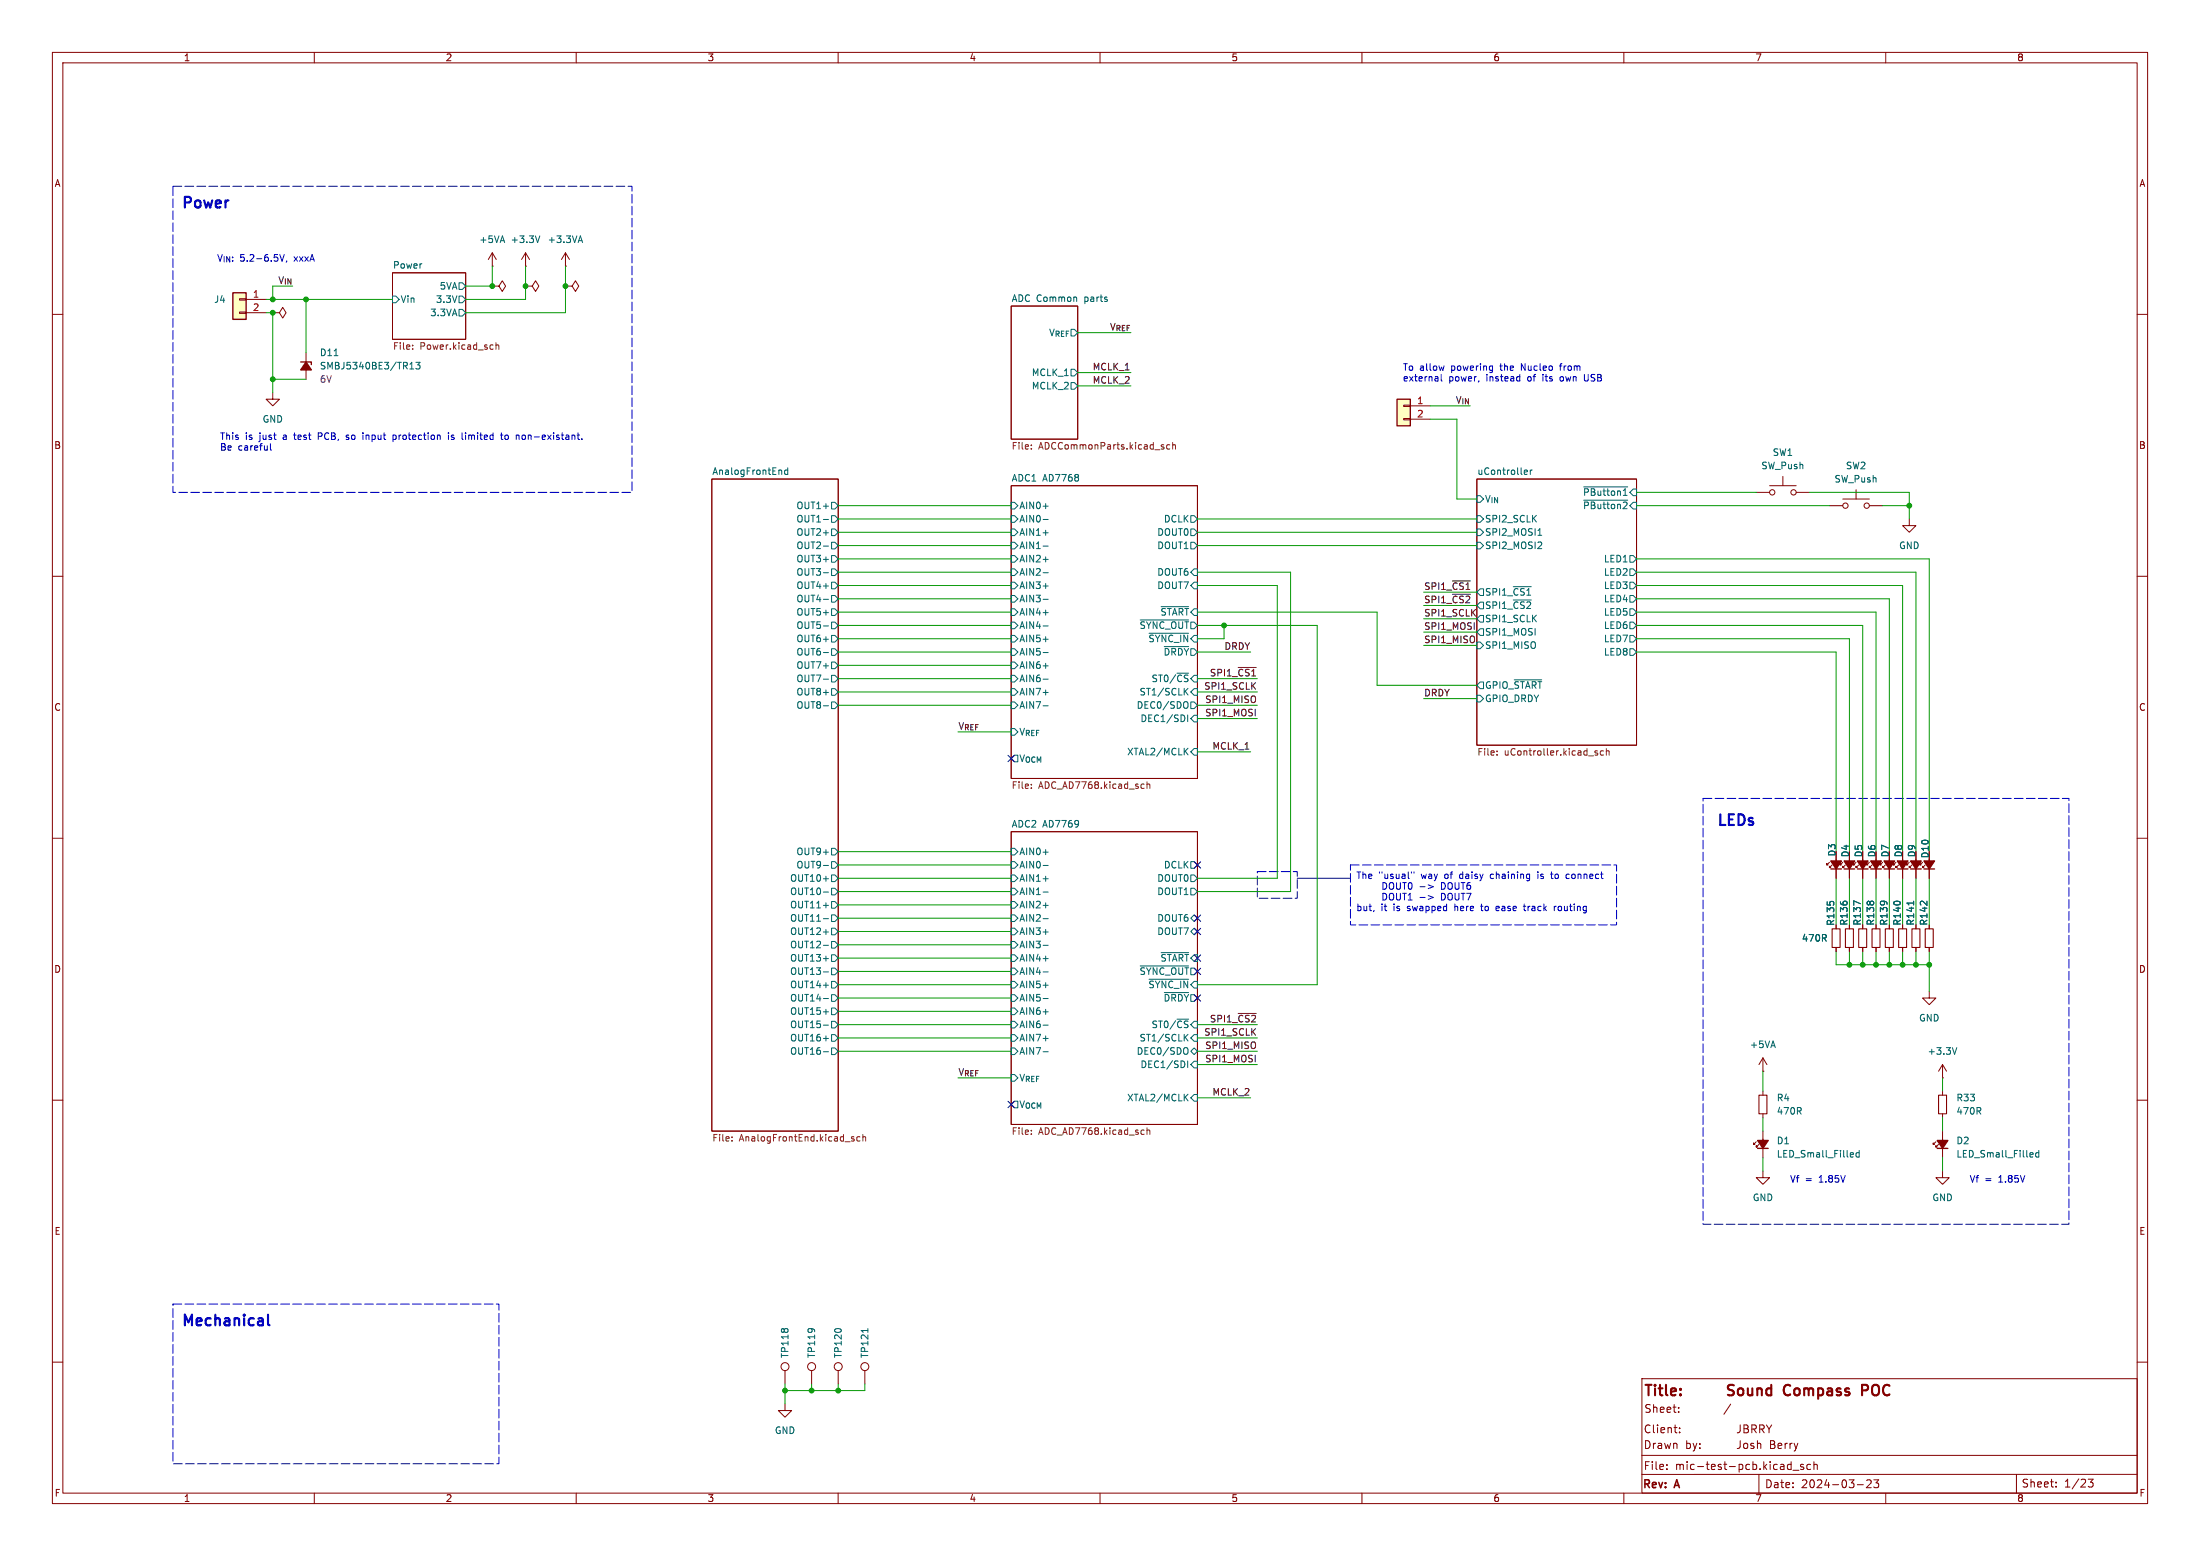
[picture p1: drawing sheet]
<svg xmlns="http://www.w3.org/2000/svg" width="420mm" height="297mm" viewBox="0 0 420 297" stroke-linecap="round" stroke-linejoin="round" font-family="sans-serif">
<g fill="none" stroke="#840000" stroke-width=".19">
<path d="M10 10h400v277h-400zM12 12h396v273h-396zM60 10v2M110 10v2M160 10v2M210 10v2M260 10v2M310 10v2M360 10v2M10 60h2M74.9 52.1h14v12.7h-14zM100.3 50.8h.1"/>
<path d="M100.3 54.6h1.3l.6-1 .7 1-.7 1-.6-1M100.3 54.6h.1M100.3 48.3l-.7 1.2M100.3 48.3v2.5M100.3 48.3l.8 1.2M107.9 50.8h.1M107.9 54.6h1.3l.7-1 .6 1-.6 1-.7-1M107.9 54.6h.1M107.9 48.3l-.7 1.2M107.9 48.3v2.5M107.9 48.3l.8 1.2M193 58.4h12.7v25.4h-12.7z"/>
<path d="M408 60h2M58.4 67.3v5.1M135.9 91.4h24.1v124.5h-24.1zM193 92.7h35.6v55.9h-35.6zM281.9 91.4h30.5v50.8h-30.5zM10 110h2M408 110h2M10 160h2M193 158.8h35.6v55.8h-35.6zM408 160h2M349.2 164.6l-.5 .5v-.3v.3h.3M349.8 165.1l-.6 .5v-.2v.2h.3"/>
<path d="M350.5 162.6v5M355.6 176.5v.8M359.4 164.6l-.5 .5v-.3v.3h.3M359.9 165.1l-.5 .5v-.2v.2h.3M360.7 162.6v5M361.9 164.6l-.5 .5v-.3v.3h.3M362.5 165.1l-.6 .5v-.2v.2h.3M363.2 162.6v5M364.5 164.6l-.5 .5v-.3v.3h.2M365 165.1l-.5 .5v-.2v.2h.2M365.8 162.6v5M367 164.6l-.5 .5v-.3v.3h.3"/>
<path d="M367.5 165.1l-.5 .5v-.2v.2h.3M368.3 164.1v3.5M368.3 176.5v.8M355.6 180.8v.8M368.3 180.8v.8M10 210h2M369.6 217.9l-.5 .5v-.2v.2h.2M370.1 218.4l-.5 .5v-.2v.2h.2M370.8 205.7h.1M370.8 203.2l-.7 1.3M370.8 203.2v2.5M370.8 215.9v5.1"/>
<path d="M370.8 203.2l.8 1.3M408 210h2M370.8 223.5v1.3h1.3l-1.3 1.3-1.2-1.3h1.2M10 260h2M408 260h2M160 261.6v2.6M165.1 261.6v2.6M313.4 263.2h94.6v21.8h-94.6zM313.4 277.8h94.6M318.2 279.6v.1M320.5 269.4v.2M320.5 268.7v.1"/>
<path d="M332.2 272v1.1a.48 .48 0 0 1-.6 .4M332.2 275v1.1a.48 .48 0 0 1-.6 .4M332.9 272h.5l.2 .1 .1 .3-.3 .3a.4 .4 0 0 1 .4 .4 .4 .4 0 0 1-.3 .4h-.6zM332.9 272.7h.5M333.1 275.5l-.2 .3v.4l.2 .3M334.4 272.8l.7-.1 .2-.2-.1-.4-.2-.1h-.6v1.5M334.8 272.8l.5 .7M335.9 272.8l.7-.1 .2-.2-.1-.4-.2-.1h-.6v1.5M336.3 272.8l.5 .7M337.2 272l.5 .8M337.7 272.8v.7M338.2 272l-.5 .8"/>
<path d="M339.4 276l.7-.2v-.2l-.5-.1-.2 .2 .1 .7h.6M340.8 275.5v1M341.2 275.5l-.3 .1-.1 .2M341.5 279.5l.4 .1M341.7 275.5v1M341.9 279v1.5M342.1 275.5l-.2 .1-.2 .2M342.5 275.5l.4 1M342.9 276.5l-.4 .5M343.2 275.5l-.3 1M344.3 279.6l-.4-.1-.2 .2 .1 .2 .5 .2v.3h-.6M345.6 279.6l-.4-.1-.3 .3 .2 .6h.5"/>
<path d="M346.3 279.6l.2-.1 .4 .1v.9M346.3 279v1.5M60 285v2M110 285v2M160 285v2M210 285v2M260 285v2M310 285v2M318.2 280.4v.1M335.8 281.4v3.6M341.9 280.4l-.4 .1M342.3 280.6h1.1"/>
<path d="M354.6 283.4h1.1M356.4 282.6l.5-.1 .2 .1 .1 .3-.9 1.1h.9M357.7 282.5h.9l-.5 .5 .5 .2v.6l-.2 .2-.7-.2M360 285v2M384.9 281.4v3.6M392.5 283.7v.1M392.5 282.9v.2M398.7 282.3h.9l-.5 .6 .4 .2v.6l-.2 .1h-.6M408 281.4h-94.6"/>
<circle cx="160" cy="260.9" r=".76"/>
<circle cx="165.1" cy="260.9" r=".76"/>
</g>
<path d="M330.2 265.3a.73 .73 0 0 1 .8 .5l-.2 .4-.7 .1M330.2 264.3l.8 .1M331.9 265.2a.54 .54 0 0 1 .5-.2 .54 .54 0 0 1 .4 .4v.6a.54 .54 0 0 1-.5 .4 .54 .54 0 0 1-.5-.4zM333.7 265l.1 1.2a.54 .54 0 0 0 .7-.1M334.5 265v1.3M335.5 265.2a.5 .5 0 0 1 .8 .1v1M335.5 265v1.3M338.1 265.1l-.5-.1-.4 .4v.6l.2 .2h.7M338.1 264.3v2M355.5 265.4h.7M356.2 264.3h-.7v2" fill="none" stroke="#840000" stroke-width=".4"/>
<g fill="none" stroke="#006464" stroke-width=".19">
<path d="M74.9 56.5h.7l.6 .7-.6 .6h-.7zM87.6 56.5h.7l.6 .7-.6 .6h-.7zM87.6 59.1h.7l.6 .6-.6 .6h-.7zM87.6 54h.7l.6 .6-.6 .6h-.7zM103.1 45l-.5 1.3M110.5 45.9h.6M110.8 45l.4 1.3M205.5 56.8v.7M63.8 67.9h.7M78.2 70.4h.8M78.2 69.5l.4-.3v1.2M79.4 69.2h.8l-.4 .4 .3 .2v.5l-.2 .1-.5-.1"/>
<path d="M204.5 70.5h.6l.6 .6-.6 .7h-.6zM204.5 73h.6l.6 .7-.6 .6h-.6zM149.2 89.8v.8M150.4 89.8l-.4-.1-.2 .3 .1 .5h.5M150.4 89.3v1.3M157.2 99.2h1M158.7 95.9h.7l.6 .6-.6 .7h-.7zM158.7 98.4h.7l.6 .7-.6 .6h-.7zM193 95.9h.7l.6 .6-.6 .7h-.7zM193 98.4h.7l.6 .7-.6 .6h-.7zM199.1 96.6h1M199.1 99.2h1"/>
<path d="M227.3 98.4h.7l.6 .7-.6 .6h-.7zM281.9 98.4h.7l.6 .7-.6 .6h-.7zM281.9 94.6h.7l.6 .7-.6 .6h-.7zM291.2 89.7l.3 .1 .1 .2-.6 .1M291.5 90.5l-.3 .1M292.1 89.7v.9M292.5 89.7l-.4 .3M302.3 95.5h8.4M302.3 92.9h8.4M311.8 95.9h.6v1.3h-.6l-.7-.7zM311.8 93.3h.6v1.3h-.6l-.7-.6zM157.2 114.4h1"/>
<path d="M157.2 119.5h1M157.2 109.3h1M157.2 104.2h1M158.7 111.1h.7l.6 .7-.6 .6h-.7zM158.7 113.7h.7l.6 .6-.6 .6h-.7zM158.7 106h.7l.6 .7-.6 .6h-.7zM158.7 108.6h.7l.6 .6-.6 .7h-.7zM158.7 118.7h.7l.6 .7-.6 .6h-.7zM158.7 116.2h.7l.6 .6-.6 .7h-.7zM158.7 101h.7l.6 .6-.6 .6h-.7zM158.7 103.5h.7l.6 .6-.6 .7h-.7zM193 106h.7l.6 .7-.6 .6h-.7z"/>
<path d="M193 116.2h.7l.6 .6-.6 .7h-.7zM193 113.7h.7l.6 .6-.6 .6h-.7zM193 118.7h.7l.6 .7-.6 .6h-.7zM193 111.1h.7l.6 .7-.6 .6h-.7zM193 101h.7l.6 .6-.6 .6h-.7zM193 108.6h.7l.6 .6-.6 .7h-.7zM193 103.5h.7l.6 .6-.6 .7h-.7zM199.1 106.8h1M199.1 116.9h1M199.1 114.4h1M199.1 119.5h1M199.1 111.9h1"/>
<path d="M199.1 101.7h1M199.1 109.3h1M199.1 104.2h1M217.7 118.3h9.2M221.7 115.8h5.2M227.3 103.5h.7l.6 .6-.6 .7h-.7zM227.3 101h.7l.6 .6-.6 .6h-.7zM227.3 109.2l.7-.6h.6v1.3h-.6zM227.3 111.8l.7-.7h.6v1.3h-.6zM281.9 103.5h.7l.6 .6-.6 .7h-.7zM281.9 101h.7l.6 .6-.6 .6h-.7zM282.6 112.4h.6v1.3h-.6l-.7-.7z"/>
<path d="M282.6 117.5h.6v1.2h-.6l-.7-.6zM282.6 114.9h.6v1.3h-.6l-.7-.6zM288.9 112h3.4M288.9 114.5h3.4M293.6 102.2h.7M294.2 103.5l.1 .2v.3l-.8 .7h.8M311.1 113.7h.7l.6 .6-.6 .6h-.7zM311.1 116.2h.7l.6 .6-.6 .7h-.7zM311.1 118.7h.7l.6 .7-.6 .6h-.7zM311.1 106h.7l.6 .7-.6 .6h-.7zM311.1 108.6h.7l.6 .6-.6 .7h-.7zM311.1 111.1h.7l.6 .7-.6 .6h-.7z"/>
<path d="M157.2 124.6h1M157.2 134.7h1M157.2 129.6h1M158.7 126.4h.7l.6 .6-.6 .6h-.7zM158.7 121.3h.7l.6 .6-.6 .7h-.7zM158.7 123.8h.7l.6 .7-.6 .6h-.7zM158.7 131.4h.7l.6 .7-.6 .6h-.7zM158.7 128.9h.7l.6 .6-.6 .7h-.7zM158.7 134h.7l.6 .6-.6 .7h-.7zM193 123.8h.7l.6 .7-.6 .6h-.7zM193 134h.7l.6 .6-.6 .7h-.7zM193 126.4h.7l.6 .6-.6 .6h-.7z"/>
<path d="M193 121.3h.7l.6 .6-.6 .7h-.7zM193 128.9h.7l.6 .6-.6 .7h-.7zM193 131.4h.7l.6 .7-.6 .6h-.7zM193 139.1h.7l.6 .6-.6 .6h-.7zM199.1 124.6h1M199.1 134.7h1M199.1 127.1h1M199.1 122h1M199.1 129.6h1M199.1 132.2h1M219.4 120.9h7.5M222.3 123.4h4.6"/>
<path d="M226.3 131.9l.5 .8M226.3 133.9a.43 .43 0 0 1 .5 .5v.4a.43 .43 0 0 1-.5 .4M226.7 136.5v1.2M226.8 131.4l-.7 .7M227.3 132.1l.7-.7h.6v1.3h-.6zM227.3 134h.7l.6 .6-.6 .7h-.7zM228 136.5h.6v1.3h-.6l-.7-.6zM281.9 122.6h.7l.6 .6-.6 .6h-.7zM281.9 132.7h.7l.6 .7-.6 .6h-.7zM282.6 120h.6v1.3h-.6l-.7-.6zM282.6 130.2h.6v1.2h-.6l-.7-.6zM289.1 129.8h5.2"/>
<path d="M311.1 121.3h.7l.6 .6-.6 .7h-.7zM311.1 123.8h.7l.6 .7-.6 .6h-.7zM193.7 144.1h.6v1.3h-.6l-.7-.6zM226.3 143.4l.5 .7M226.8 142.8l-.7 .7M227.3 143.5l.7-.6h.6v1.2h-.6zM157.2 172.8h1M157.2 177.9h1M157.2 167.7h1M157.2 175.4h1M157.2 170.3h1M157.2 165.2h1"/>
<path d="M158.7 174.6h.7l.6 .7-.6 .6h-.7zM158.7 172.1h.7l.6 .6-.6 .7h-.7zM158.7 179.7h.7l.6 .6-.6 .7h-.7zM158.7 169.5h.7l.6 .7-.6 .6h-.7zM158.7 177.2h.7l.6 .6-.6 .6h-.7zM158.7 167h.7l.6 .6-.6 .7h-.7zM158.7 161.9h.7l.6 .7-.6 .6h-.7zM158.7 164.5h.7l.6 .6-.6 .6h-.7zM193 172.1h.7l.6 .6-.6 .7h-.7zM193 179.7h.7l.6 .6-.6 .7h-.7zM193 177.2h.7l.6 .6-.6 .6h-.7zM193 167h.7l.6 .6-.6 .7h-.7z"/>
<path d="M193 174.6h.7l.6 .7-.6 .6h-.7zM193 161.9h.7l.6 .7-.6 .6h-.7zM193 169.5h.7l.6 .7-.6 .6h-.7zM193 164.5h.7l.6 .6-.6 .6h-.7zM199.1 172.8h1M199.1 177.9h1M199.1 167.7h1M199.1 175.4h1M199.1 162.7h1M199.1 170.3h1M199.1 165.2h1M227.3 169.5h.7l.6 .7-.6 .6h-.7z"/>
<path d="M227.3 164.5h.7l.6 .6-.6 .6h-.7zM227.3 167h.7l.6 .6-.6 .7h-.7zM227.3 175.3l.7-.7 .6 .7-.6 .6zM227.3 177.8l.7-.6 .6 .6-.6 .6zM355.2 172.5l-1.3-.5v.8M157.2 183h1M157.2 190.6h1M157.2 180.4h1M157.2 185.5h1M157.2 193.1h1M157.2 188.1h1M157.2 195.7h1"/>
<path d="M157.2 198.2h1M158.7 192.4h.7l.6 .6-.6 .7h-.7zM158.7 194.9h.7l.6 .7-.6 .6h-.7zM158.7 197.5h.7l.6 .6-.6 .7h-.7zM158.7 189.9h.7l.6 .6-.6 .6h-.7zM158.7 187.3h.7l.6 .7-.6 .6h-.7zM158.7 184.8h.7l.6 .6-.6 .7h-.7zM158.7 182.2h.7l.6 .7-.6 .6h-.7zM193 182.2h.7l.6 .7-.6 .6h-.7zM193 189.9h.7l.6 .6-.6 .6h-.7zM193 184.8h.7l.6 .6-.6 .7h-.7zM193 192.4h.7l.6 .6-.6 .7h-.7z"/>
<path d="M193 187.3h.7l.6 .7-.6 .6h-.7zM193 194.9h.7l.6 .7-.6 .6h-.7zM193 197.5h.7l.6 .6-.6 .7h-.7zM199.1 183h1M199.1 190.6h1M199.1 180.4h1M199.1 185.5h1M199.1 193.1h1M199.1 188.1h1M199.1 195.7h1M199.1 198.2h1M217.7 184.4h9.2"/>
<path d="M219.4 186.9h7.5M221.7 181.8h5.2M222.3 189.5h4.6M226.3 200a.43 .43 0 0 1 .5 .4v.4a.43 .43 0 0 1-.5 .4M226.3 198l.5 .7M226.8 197.4l-.7 .8M228 197.5h.6v1.3h-.6l-.7-.7zM373.6 200l-.5 1.2M157.2 200.8h1M158.7 200h.7l.6 .7-.6 .6h-.7zM193 200h.7l.6 .7-.6 .6h-.7zM193 205.1h.7l.6 .6-.6 .7h-.7z"/>
<path d="M193.7 210.2h.6v1.3h-.6l-.7-.7zM199.1 200.8h1M226.3 209.4l.5 .7M226.7 202.5v1.3M226.8 208.9l-.7 .7M227.3 200.7l.7-.7 .6 .7-.6 .6zM227.3 203.2l.7-.6h.6v1.2h-.6zM228 208.9h.6v1.3h-.6l-.7-.6zM389.2 219.6v1.3M387.9 220l.2 .3-.6 .1M388.1 220.8l-.2 .1M389.2 220.1l-.3-.1-.3 .3 .1 .5h.5"/>
<path d="M165.7 253.6v.7"/>
</g>
<g fill="none" stroke="#725600" stroke-width=".19">
<path d="M78.8 66.6v.1M78.8 65.9v.1M94 65.8l.1 .1M94.1 66.6l-.1 .1M94.7 65.4v1.3M94.7 66l.2-.2 .3 .1v.8M196.9 85.6v.1M196.9 84.9v.2M222 85.3l.2 .2-.2 .2M222 84.9h.2M223.3 84.9h-.3l-.3 .2 .1 .6h.5M223.9 85l.1-.1h.3l.1 .8"/>
<path d="M223.9 84.5v1.2M196.9 149.7v.1M196.9 150.4v.1M218.1 149.7h.3M218.4 150.4l-.3 .1M219 149.8l.1-.1h.3l.1 .8M219 149.2v1.3M285.8 144v.1M285.8 143.4v.1M304.7 143.7l.3 .1v.2l-.2 .1h-.2M304.7 143.3l.3 .1M306.1 143.4l-.4-.1-.2 .2 .1 .6h.5"/>
<path d="M306.7 143.4l.1-.1 .3 .1 .1 .7M306.7 142.9v1.2M139.7 217.7v.1M139.7 217v.1M162.7 217.4h.3l.1 .2-.4 .2M162.7 217h.3M164.2 217h-.4l-.2 .2 .1 .5h.5M164.7 217.1l.2-.1h.3l.1 .8M164.7 216.5v1.3M196.9 215.8v.1M196.9 216.4v.1M218.1 215.7l.3 .1"/>
<path d="M218.4 216.5h-.3M219 215.3v1.2M219 215.8l.1-.1 .3 .1 .1 .7"/>
</g>
<path d="M354.8 177.3h1.6v3.5h-1.6zM367.5 177.3h1.6v3.5h-1.6z" fill="none" stroke="#840000" stroke-width=".2"/>
<path d="M57.4 69.1h2v.5M349.5 165.9h2M359.7 165.9h2M362.2 165.9h2M364.7 165.9h2.1M367.3 165.9h2M369.8 219.2h2.1" fill="none" stroke="#840000" stroke-width=".25"/>
<g fill="#840000" stroke="#840000" stroke-width=".25">
<path d="M369.8 217.7h2.1l-1.1 1.5z"/>
<path d="M359.7 164.3h2l-1 1.6z"/>
<path d="M58.4 69.1l1 1.5h-2z"/>
<path d="M367.3 164.3h2l-1 1.6z"/>
<path d="M364.7 164.3h2.1l-1 1.6z"/>
<path d="M362.2 164.3h2l-1 1.6z"/>
<path d="M349.5 164.3h2l-1 1.6z"/>
</g>
<path d="M44.4 55.9h2.6v5.1h-2.6z" fill="#ffffc2"/>
<g fill="none" stroke="#840000" stroke-width=".19">
<path d="M45.7 59.6h1.3v.2h-1.3zM45.7 57h1.3v.3h-1.3zM47 57.2h3.8M47 59.7h3.8M52.1 59.7h1.2l.7-1 .6 1-.6 1-.7-1M52.1 59.7h.1M94 54.6h1.2l.7-1 .6 1-.6 1-.7-1M94 54.6h.1M94 50.8h.1M94 48.3l-.8 1.2M94 48.3v2.5M94 48.3l.7 1.2"/>
<path d="M52.1 74.9v1.3h1.2l-1.2 1.3-1.3-1.3h1.3M335.3 94h2.5M337.8 92.7h5.1M340.4 90.9v1.8M342.9 94h2.5M349.2 96.5h2.6M351.8 95.3h5.1M354.3 93.5v1.8M356.9 96.5h2.5M364.5 99.1v1.2h1.3l-1.3 1.3-1.3-1.3h1.3M350.5 176.5v.8M351.8 164.6l-.5 .5v-.3v.3h.2"/>
<path d="M352.3 165.1l-.5 .5v-.2v.2h.2M353.1 162.6v5M353.1 176.5v.8M354.3 164.6l-.5 .5v-.3v.3h.3M354.8 165.1l-.5 .5v-.2v.2h.3M355.6 162.6v5M356.9 164.6l-.5 .5v-.3v.3h.2M357.4 165.1l-.5 .5v-.2v.2h.2M358.1 162.6v5M358.1 176.5v.8M360.7 176.5v.8M363.2 176.5v.8"/>
<path d="M365.8 176.5v.8M350.5 180.8v.8M353.1 180.8v.8M358.1 180.8v.8M360.7 180.8v.8M363.2 180.8v.8M365.8 180.8v.8M368.3 189.2v1.3h1.3l-1.3 1.3-1.3-1.3h1.3M335.3 217.9l-.5 .5v-.2v.2h.2M335.8 218.4l-.5 .5v-.2v.2h.2M336.5 204.5h.1M336.5 201.9l-.7 1.3"/>
<path d="M336.5 201.9v2.6M336.5 208.3v.7M336.5 212.6v.8M336.5 215.9v5.1M336.5 201.9l.8 1.3M336.5 223.5v1.3h1.3l-1.3 1.3-1.2-1.3h1.2M149.9 268v1.2h1.2l-1.2 1.3-1.3-1.3h1.3M149.9 261.6v2.6M154.9 261.6v2.6"/>
<circle cx="338.3" cy="94" r=".51"/>
<circle cx="342.4" cy="94" r=".51"/>
<circle cx="352.3" cy="96.5" r=".51"/>
<circle cx="356.4" cy="96.5" r=".51"/>
<circle cx="149.9" cy="260.9" r=".76"/>
<circle cx="154.9" cy="260.9" r=".76"/>
</g>
<path d="M44.4 55.9h2.6v5.1h-2.6zM352 165.9h2.1M354.6 165.9h2M357.1 165.9h2.1M335.5 219.2h2.1" fill="none" stroke="#840000" stroke-width=".25"/>
<g fill="#840000" stroke="#840000" stroke-width=".25">
<path d="M352 164.3h2.1l-1 1.6z"/>
<path d="M357.1 164.3h2.1l-1.1 1.6z"/>
<path d="M354.6 164.3h2l-1 1.6z"/>
<path d="M335.5 217.7h2.1l-1.1 1.5z"/>
</g>
<path d="M349.8 177.3h1.5v3.5h-1.5zM352.3 177.3h1.5v3.5h-1.5zM357.4 177.3h1.5v3.5h-1.5zM359.9 177.3h1.5v3.5h-1.5zM362.5 177.3h1.5v3.5h-1.5zM365 177.3h1.5v3.5h-1.5zM335.8 209h1.5v3.6h-1.5z" fill="none" stroke="#840000" stroke-width=".2"/>
<path d="M365.3 172v.7M354.9 219.6v1.3M353.7 220l.1 .3-.6 .1M353.8 220.8l-.1 .1M354.9 220.1l-.3-.1-.3 .3 .1 .5h.5" fill="none" stroke="#006464" stroke-width=".19"/>
<path d="M266.7 76.2h2.5v5.1h-2.5z" fill="#ffffc2"/>
<g fill="none" stroke="#840000" stroke-width=".19">
<path d="M268 79.9h1.2v.2h-1.2zM268 77.3h1.2v.3h-1.2zM269.2 77.5h3.8M269.2 80h3.8M350.5 162.6v1.7M350.5 165.9v1.7M350.5 176.5v.8M353.1 162.6v1.7M353.1 165.9v1.7M353.1 176.5v.8M355.6 162.6v1.7M355.6 165.9v1.7"/>
<path d="M355.6 176.5v.8M358.1 162.6v1.7M358.1 165.9v1.7M358.1 176.5v.8M360.7 162.6v1.7M360.7 165.9v1.7M360.7 176.5v.8M363.2 162.6v1.7M363.2 165.9v1.7M363.2 176.5v.8M365.8 162.6v1.7M365.8 165.9v1.7"/>
<path d="M365.8 176.5v.8M368.3 165.9v1.7M368.3 176.5v.8M350.5 180.8v.8M353.1 180.8v.8M355.6 180.8v.8M358.1 180.8v.8M360.7 180.8v.8M363.2 180.8v.8M365.8 180.8v.8M368.3 180.8v.8M370.8 208.3v.7"/>
<path d="M370.8 212.6v.8"/>
</g>
<path d="M266.7 76.2h2.5v5.1h-2.5z" fill="none" stroke="#840000" stroke-width=".25"/>
<path d="M370.1 209h1.5v3.6h-1.5z" fill="none" stroke="#840000" stroke-width=".2"/>
<path d="M277.3 110.9h3.4M277.3 113.4h3.4M236.4 127.4h3.4M236.4 193.4h3.4" fill="none" stroke="#0f0f0f" stroke-width=".19"/>
<g fill="none" stroke="#0000c2" stroke-width=".19">
<path d="M53.4 48.6l.4 1.3 .5-1.3M54.7 49.8l-.1 .2M274.5 72v.7M274.5 72.7h-.1M274.5 72.2l-.1 .1M275.1 71.5v1.1l.2 .1M275.7 69.8l-.3 .9M284.8 69.8l.1 .1M284.9 69.8v1.1l-.1 .2M284.9 70.6l-.1 .1M290 71.9l.1 .1M290.1 71.5v1.2"/>
<path d="M290.1 72.7h-.1M297.7 69.8h.5M297.9 69.5v1.2M297.9 72l-.1 .1 .1 .6M302.5 71.5v1l.2 .2h.3M51.6 84.7v1.1l.2 .1M60.8 83.3h.4M61.2 82.6h-.4v1.3M66.1 83.8l.3 .1M66.4 83l-.3 .2v.2l.3 .1M75 83.1l.4-.1 .2 .3-.1 .5h-.5M75 83v1.3"/>
<path d="M85.6 82.6v.1M85.6 83v.9M86.2 83.8h.4M86.6 83.1l-.3-.1-.1 .2v.2l.4 .1M88.9 82.6v.1M88.9 83v.9M95.5 83h.5M95.7 82.6v1.1l.3 .2M97 83.2l-.4-.2-.2 .3 .1 .5 .3 .1 .2-.1M100.2 83.1l-.3-.1-.3 .3 .2 .5h.4M247.6 167.6h10.2M262.3 173.8l-.1 .2"/>
<path d="M265.3 170.7l.2-.2a.43 .43 0 0 1 .6 .4v.5a.42 .42 0 0 1-.5 .4 .42 .42 0 0 1-.4-.4zM265.4 168.5l-.1 .2M265.9 168.5a.81 .81 0 0 1-.1 1.2l-.5-.1M266.6 168.5v1l.2 .2h.3l.2-.2v-1M266.6 170.5v1l.2 .3h.3l.2-.3v-1M267.8 170.5h.7M268.1 168.5v1.2M268.1 170.5v1.3M268.8 171.8h.8M268.8 170.9l.4-.4v1.3M269.1 168.5a.68 .68 0 0 1 .5 .6 .68 .68 0 0 1-.5 .6l-.3-.4 .2-.7M269.4 166.4v.3"/>
<path d="M269.9 166.4v.3M271.1 169.3h.9M271.1 171.3h.9M272.7 168.9l.9 .4-.9 .3M272.7 170.9l.9 .4-.9 .4M282.6 173h.5M282.8 172.6l.1 1.2M284.7 166.9l-.2 .2v.4l.2 .2M286 173l-.4 .2 .1 .6h.3M286.2 173.3l-.6 .1M290.8 173h.5M291 172.6v1l.3 .2"/>
<path d="M293.6 166.4v.1M293.6 166.9v.8M296 166.9h.5M296.2 167.5l.3 .2M296.7 173v.8M297.1 173l-.4 .2M297.5 173.1v.6M299.2 166.9h.4M299.6 167.6l-.4 .1"/>
</g>
<path d="M51.2 250.9v1.8l.3 .3" fill="none" stroke="#0000c2" stroke-width=".41"/>
<path d="M33 35.6h87.6v58.4h-87.6zM325.1 152.4h69.9v81.3h-69.9zM240 166.4h7.6v5.1h-7.6zM257.8 165.1h50.8v11.4h-50.8zM33 248.9h62.2v30.5h-62.2z" fill="none" stroke="#0000c2" stroke-width=".19" stroke-dasharray="1.7 .6"/>
<g fill="none" stroke="#009600" stroke-width=".19">
<path d="M50.8 57.2h24.1M50.8 59.7h1.3v15.2M55.9 54.6h-3.8v2.6M58.4 57.2v10.1M94 50.8v3.8h-5.1M100.3 50.8v6.4h-11.4M107.9 50.8v8.9h-19M52.1 72.4h6.3M205.7 63.5h10.2M205.7 71.1h10.2M205.7 73.7h10.2M273 77.5h7.7"/>
<path d="M160 99.1h33M160 96.5h33M228.6 99.1h53.3M273 80h5.1v15.3h3.8M312.4 96.5h36.8M312.4 94h22.9M345.4 94h19.1v5.1M359.4 96.5h5.1M160 119.4h33M160 111.8h33M160 109.2h33M160 114.3h33"/>
<path d="M160 106.7h33M160 104.1h33M160 101.6h33M160 116.8h33M228.6 119.4h22.9v68.6h-22.9M228.6 111.8h15.2v55.8h-15.2M228.6 109.2h17.8v61h-17.8M228.6 104.1h53.3M228.6 101.6h53.3M228.6 116.8h34.3v14h19M233.7 119.4v2.5h-5.1M271.8 118.1h10.1"/>
<path d="M271.8 115.6h10.1M271.8 113h10.1M312.4 116.8h45.7v45.8M312.4 119.4h43.2v43.2M312.4 106.7h55.9v55.9M312.4 114.3h48.3v48.3M312.4 109.2h53.4v53.4M312.4 111.8h50.8v50.8M160 134.6h33M160 129.5h33M160 124.5h33M160 121.9h33"/>
<path d="M160 132.1h33M160 127h33M182.9 139.7h10.1M228.6 134.6h11.4M228.6 129.5h11.4M228.6 137.2h11.4M228.6 124.5h10.2M228.6 132.1h11.4M271.8 133.4h10.1M271.8 120.7h10.1M271.8 123.2h10.1M312.4 121.9h40.7v40.7"/>
<path d="M312.4 124.5h38.1v38.1M228.6 143.5h10.2M160 170.2h33M160 167.6h33M160 175.3h33M160 172.7h33M160 162.6h33M160 165.1h33M160 177.8h33M350.5 167.6v8.9M353.1 167.6v8.9M355.6 167.6v8.9"/>
<path d="M358.1 167.6v8.9M360.7 167.6v8.9M363.2 167.6v8.9M365.8 167.6v8.9M368.3 167.6v8.9M160 198.1h33M160 195.6h33M160 188h33M160 180.3h33M160 185.4h33M160 182.9h33M160 193h33"/>
<path d="M160 190.5h33M228.6 198.1h11.4M228.6 195.6h11.4M350.5 181.6v2.6h17.8M353.1 181.6v2.6M355.6 181.6v2.6M358.1 181.6v2.6M360.7 181.6v2.6M363.2 181.6v2.6M365.8 181.6v2.6M368.3 181.6v7.6M160 200.7h33"/>
<path d="M182.9 205.7h10.1M228.6 200.7h11.4M228.6 209.6h10.2M228.6 203.2h11.4M336.5 204.5v3.8M336.5 213.4v2.5M370.8 205.7v2.6M370.8 213.4v2.5M336.5 221v2.5M370.8 221v2.5M149.9 264.2v3.8M154.9 264.2v1.2"/>
<path d="M160 264.2v1.2M165.1 264.2v1.2h-15.2"/>
</g>
<path d="M192.4 144.2l1.2 1.2M193.6 144.2l-1.2 1.2M228 164.5l1.2 1.2M228 174.7l1.2 1.2M228 177.2l1.2 1.2M229.2 164.5l-1.2 1.2M229.2 174.7l-1.2 1.2M229.2 177.2l-1.2 1.2M192.4 210.2l1.2 1.2M193.6 210.2l-1.2 1.2" fill="none" stroke="#000084" stroke-width=".19"/>
<path d="M355.2 172.5l-1.3-.5v.8M365.3 172v.7" fill="none" stroke="#006464" stroke-width=".19"/>
<g fill="#009600" stroke="#009600" stroke-width=".19">
<circle cx="107.9" cy="54.6" r=".46"/>
<circle cx="100.3" cy="54.6" r=".46"/>
<circle cx="233.7" cy="119.4" r=".46"/>
<circle cx="149.9" cy="265.4" r=".46"/>
<circle cx="154.9" cy="265.4" r=".46"/>
<circle cx="160" cy="265.4" r=".46"/>
<circle cx="94" cy="54.6" r=".46"/>
<circle cx="52.1" cy="59.7" r=".46"/>
<circle cx="52.1" cy="72.4" r=".46"/>
<circle cx="52.1" cy="57.2" r=".46"/>
<circle cx="58.4" cy="57.2" r=".46"/>
<circle cx="353.1" cy="184.2" r=".46"/>
<circle cx="355.6" cy="184.2" r=".46"/>
<circle cx="363.2" cy="184.2" r=".46"/>
<circle cx="364.5" cy="96.5" r=".46"/>
<circle cx="368.3" cy="184.2" r=".46"/>
<circle cx="365.8" cy="184.2" r=".46"/>
<circle cx="360.7" cy="184.2" r=".46"/>
<circle cx="358.1" cy="184.2" r=".46"/>
</g>
<g font-size="2.8" fill="#0000c2">
<text x="34.5" y="39.9">Power</text>
<text x="327.7" y="157.7">LEDs</text>
<text x="34.5" y="253.2">Mechanical</text>
</g>
<g font-size="2.8" fill="#840000">
<text x="313.7" y="267">Title: Sound</text>
<text x="340.7" y="267">Compass</text>
<text x="356.3" y="267">POC</text>
</g>
<g font-size="2.1" fill="#840000">
<text x="313.8" y="269.9">Sheet:</text>
<text x="329.3" y="269.9">/</text>
<text x="313.7" y="273.8">Client: JBRRY</text>
<text x="313.7" y="280.8">File:</text>
<text x="313.7" y="276.8">Drawn</text>
<text x="319.8" y="280.8">mic-test-pcb.kicad_sch</text>
<text x="321.7" y="276.8">by: Josh</text>
<text x="333.7" y="276.8">Berry</text>
<text x="313.5" y="284.5">Rev:</text>
<text x="319.9" y="284.5">A</text>
<text x="336.8" y="284.3">Date:</text>
<text x="343.8" y="284.3">2024-03-23</text>
<text x="385.8" y="284.1">Sheet:</text>
<text x="394.1" y="284.1">1/23</text>
</g>
<g font-size="1.8" fill="#840000">
<text x="35" y="11.9">1</text>
<text x="85" y="11.9">2</text>
<text x="135" y="11.9">3</text>
<text x="185" y="11.9">4</text>
<text x="235" y="11.9">5</text>
<text x="285" y="11.9">6</text>
<text x="335" y="11.9">7</text>
<text x="385" y="11.9">8</text>
<text x="10.3" y="35.9">A</text>
<text x="408.3" y="35.9">A</text>
<text x="10.3" y="85.9">B</text>
<text x="408.2" y="85.9">B</text>
<text x="10.3" y="135.9">C</text>
<text x="408.2" y="135.9">C</text>
<text x="368.4" y="163.9" transform="rotate(-90 368.4 163.9)">D10</text>
<text x="10.3" y="185.9">D</text>
<text x="408.2" y="185.9">D</text>
<text x="10.3" y="235.9">E</text>
<text x="408.3" y="235.9">E</text>
<text x="10.3" y="285.9">F</text>
<text x="35" y="286.9">1</text>
<text x="85" y="286.9">2</text>
<text x="135" y="286.9">3</text>
<text x="185" y="286.9">4</text>
<text x="235" y="286.9">5</text>
<text x="285" y="286.9">6</text>
<text x="335" y="286.9">7</text>
<text x="385" y="286.9">8</text>
<text x="408.3" y="285.9">F</text>
</g>
<g font-size="1.8" fill="#006464">
<text x="91.4" y="46.6">+5VA</text>
<text x="97.4" y="46.6">+3.3V</text>
<text x="104.5" y="46.6">+3.3VA</text>
<text x="74.9" y="51.4">Power</text>
<text x="40.8" y="58">J4</text>
<text x="76.4" y="58">Vin</text>
<text x="83.1" y="58">3.3V</text>
<text x="83.8" y="55.5">5VA</text>
<text x="193" y="57.7">ADC Common</text>
<text x="207.1" y="57.7">parts</text>
<text x="82" y="60.6">3.3VA</text>
<text x="200.1" y="64.4">V_{REF}</text>
<text x="61" y="70.7">SMBJ5340BE3/TR13</text>
<text x="61" y="68.2">D11</text>
<text x="196.9" y="72">MCLK_1</text>
<text x="196.9" y="74.5">MCLK_2</text>
<text x="50" y="80.9">GND</text>
<text x="336.1" y="89.8">SW_Push</text>
<text x="338.3" y="87.2">SW1</text>
<text x="352.3" y="89.8">SW2</text>
<text x="135.9" y="90.7">AnalogFrontEnd</text>
<text x="193" y="92">ADC1</text>
<text x="199" y="92">AD7768</text>
<text x="281.9" y="90.7">uController</text>
<text x="302.1" y="94.8">~{PButton1}</text>
<text x="350.1" y="92.3">SW_Push</text>
<text x="151.9" y="97.4">OUT1+</text>
<text x="151.9" y="99.9">OUT1-</text>
<text x="194.5" y="97.4">AIN0+</text>
<text x="194.5" y="99.9">AIN0-</text>
<text x="222.1" y="99.9">DCLK</text>
<text x="283.4" y="99.9">SPI2_SCLK</text>
<text x="283.4" y="96.1">V_{IN}</text>
<text x="302.1" y="97.4">~{PButton2}</text>
<text x="151.9" y="107.5">OUT3+</text>
<text x="151.9" y="102.5">OUT2+</text>
<text x="151.9" y="105">OUT2-</text>
<text x="194.5" y="107.5">AIN2+</text>
<text x="194.5" y="102.5">AIN1+</text>
<text x="194.5" y="105">AIN1-</text>
<text x="220.8" y="105">DOUT1</text>
<text x="220.8" y="102.5">DOUT0</text>
<text x="283.4" y="105">SPI2_MOSI2</text>
<text x="283.4" y="102.5">SPI2_MOSI1</text>
<text x="306.1" y="107.5">LED1</text>
<text x="362.5" y="105">GND</text>
<text x="151.9" y="112.6">OUT4+</text>
<text x="151.9" y="110.1">OUT3-</text>
<text x="194.5" y="112.6">AIN3+</text>
<text x="194.5" y="110.1">AIN2-</text>
<text x="220.8" y="110.1">DOUT6</text>
<text x="220.8" y="112.6">DOUT7</text>
<text x="283.4" y="113.9">SPI1_~{CS1}</text>
<text x="306.1" y="110.1">LED2</text>
<text x="306.1" y="112.6">LED3</text>
<text x="151.9" y="115.2">OUT4-</text>
<text x="151.9" y="117.7">OUT5+</text>
<text x="194.5" y="117.7">AIN4+</text>
<text x="194.5" y="115.2">AIN3-</text>
<text x="221.4" y="117.7">~{START}</text>
<text x="283.4" y="119">SPI1_SCLK</text>
<text x="283.4" y="116.4">SPI1_~{CS2}</text>
<text x="306.1" y="115.2">LED4</text>
<text x="306.1" y="117.7">LED5</text>
<text x="151.9" y="120.2">OUT5-</text>
<text x="151.9" y="122.8">OUT6+</text>
<text x="151.9" y="125.3">OUT6-</text>
<text x="194.5" y="125.3">AIN5-</text>
<text x="194.5" y="120.2">AIN4-</text>
<text x="194.5" y="122.8">AIN5+</text>
<text x="217.4" y="120.2">~{SYNC_OUT}</text>
<text x="219.1" y="122.8">~{SYNC_IN}</text>
<text x="222" y="125.3">~{DRDY}</text>
<text x="283.4" y="121.5">SPI1_MOSI</text>
<text x="283.4" y="124.1">SPI1_MISO</text>
<text x="306.1" y="122.8">LED7</text>
<text x="306.1" y="120.2">LED6</text>
<text x="306.1" y="125.3">LED8</text>
<text x="151.9" y="127.9">OUT7+</text>
<text x="151.9" y="130.4">OUT7-</text>
<text x="194.5" y="127.9">AIN6+</text>
<text x="194.5" y="130.4">AIN6-</text>
<text x="219.7" y="130.4">ST0/~{CS}</text>
<text x="283.4" y="131.7">GPIO_~{START}</text>
<text x="151.9" y="132.9">OUT8+</text>
<text x="151.9" y="135.5">OUT8-</text>
<text x="194.5" y="135.5">AIN7-</text>
<text x="194.5" y="132.9">AIN7+</text>
<text x="216.9" y="135.5">DEC0/SDO</text>
<text x="217.4" y="132.9">ST1/SCLK</text>
<text x="283.4" y="134.2">GPIO_DRDY</text>
<text x="194.5" y="140.6">V_{REF}</text>
<text x="217.6" y="138">DEC1/SDI</text>
<text x="194.5" y="145.6">V_{OCM}</text>
<text x="215.1" y="144.4">XTAL2/MCLK</text>
<text x="193" y="158">ADC2</text>
<text x="199" y="158">AD7769</text>
<text x="151.9" y="163.4">OUT9+</text>
<text x="151.9" y="166">OUT9-</text>
<text x="194.5" y="163.4">AIN0+</text>
<text x="194.5" y="166">AIN0-</text>
<text x="222.1" y="166">DCLK</text>
<text x="350.6" y="163.6" transform="rotate(-90 350.6 163.6)">D3</text>
<text x="353.2" y="163.7" transform="rotate(-90 353.2 163.7)">D4</text>
<text x="355.7" y="163.7" transform="rotate(-90 355.7 163.7)">D5</text>
<text x="358.2" y="163.7" transform="rotate(-90 358.2 163.7)">D6</text>
<text x="360.8" y="163.7" transform="rotate(-90 360.8 163.7)">D7</text>
<text x="363.3" y="163.7" transform="rotate(-90 363.3 163.7)">D8</text>
<text x="365.9" y="163.7" transform="rotate(-90 365.9 163.7)">D9</text>
<text x="150.7" y="173.6">OUT11+</text>
<text x="150.7" y="171">OUT10-</text>
<text x="150.7" y="168.5">OUT10+</text>
<text x="194.5" y="173.6">AIN2+</text>
<text x="194.5" y="168.5">AIN1+</text>
<text x="194.5" y="171">AIN1-</text>
<text x="220.8" y="171">DOUT1</text>
<text x="220.8" y="168.5">DOUT0</text>
<text x="150.7" y="176.1">OUT11-</text>
<text x="150.7" y="178.7">OUT12+</text>
<text x="194.5" y="178.7">AIN3+</text>
<text x="194.5" y="176.1">AIN2-</text>
<text x="220.8" y="176.1">DOUT6</text>
<text x="220.8" y="178.7">DOUT7</text>
<text x="343.9" y="179.9">470R</text>
<text x="350.4" y="176.8" transform="rotate(-90 350.4 176.8)">R135</text>
<text x="352.9" y="176.8" transform="rotate(-90 352.9 176.8)">R136</text>
<text x="355.4" y="176.8" transform="rotate(-90 355.4 176.8)">R137</text>
<text x="358" y="176.8" transform="rotate(-90 358 176.8)">R138</text>
<text x="360.5" y="176.8" transform="rotate(-90 360.5 176.8)">R139</text>
<text x="363.1" y="176.8" transform="rotate(-90 363.1 176.8)">R140</text>
<text x="365.6" y="176.8" transform="rotate(-90 365.6 176.8)">R141</text>
<text x="368.1" y="176.8" transform="rotate(-90 368.1 176.8)">R142</text>
<text x="150.7" y="181.2">OUT12-</text>
<text x="150.7" y="183.7">OUT13+</text>
<text x="194.5" y="183.7">AIN4+</text>
<text x="194.5" y="181.2">AIN3-</text>
<text x="150.7" y="191.4">OUT14-</text>
<text x="150.7" y="188.8">OUT14+</text>
<text x="150.7" y="186.3">OUT13-</text>
<text x="194.5" y="191.4">AIN5-</text>
<text x="194.5" y="186.3">AIN4-</text>
<text x="194.5" y="188.8">AIN5+</text>
<text x="219.1" y="188.8">~{SYNC_IN}</text>
<text x="150.7" y="193.9">OUT15+</text>
<text x="150.7" y="196.4">OUT15-</text>
<text x="194.5" y="193.9">AIN6+</text>
<text x="194.5" y="196.4">AIN6-</text>
<text x="219.7" y="196.4">ST0/~{CS}</text>
<text x="366.3" y="195.2">GND</text>
<text x="150.7" y="199">OUT16+</text>
<text x="150.7" y="201.5">OUT16-</text>
<text x="194.5" y="201.5">AIN7-</text>
<text x="194.5" y="199">AIN7+</text>
<text x="216.9" y="201.5">DEC0/SDO</text>
<text x="217.4" y="199">ST1/SCLK</text>
<text x="334" y="200.3">+5VA</text>
<text x="367.9" y="201.5">+3.3V</text>
<text x="194.5" y="206.6">V_{REF}</text>
<text x="217.6" y="204.1">DEC1/SDI</text>
<text x="194.5" y="211.7">V_{OCM}</text>
<text x="215.1" y="210.4">XTAL2/MCLK</text>
<text x="339.1" y="210.4">R4</text>
<text x="339.1" y="213">470R</text>
<text x="373.4" y="210.4">R33</text>
<text x="373.4" y="213">470R</text>
<text x="339.1" y="218.6">D1</text>
<text x="339.1" y="221.1">LED_Small_Filled</text>
<text x="373.4" y="218.6">D2</text>
<text x="373.4" y="221.1">LED_Small_Filled</text>
<text x="334.5" y="229.5">GND</text>
<text x="368.8" y="229.5">GND</text>
<text x="150.7" y="259.3" transform="rotate(-90 150.7 259.3)">TP118</text>
<text x="155.8" y="259.3" transform="rotate(-90 155.8 259.3)">TP119</text>
<text x="160.9" y="259.3" transform="rotate(-90 160.9 259.3)">TP120</text>
<text x="166" y="259.3" transform="rotate(-90 166 259.3)">TP121</text>
<text x="147.8" y="273.9">GND</text>
</g>
<g font-size="1.8" fill="#0000c2">
<text x="41.4" y="50.1">V_{IN}:</text>
<text x="45.8" y="50.1">5.2-6.5V,</text>
<text x="56.3" y="50.1">xxxA</text>
<text x="267.7" y="70.9">To allow</text>
<text x="277.1" y="70.9">powering</text>
<text x="286.7" y="70.9">the</text>
<text x="290.8" y="70.9">Nucleo</text>
<text x="298.5" y="70.9">from</text>
<text x="267.7" y="72.9">external</text>
<text x="276.6" y="72.9">power,</text>
<text x="283.8" y="72.9">instead</text>
<text x="291.9" y="72.9">of</text>
<text x="295" y="72.9">its</text>
<text x="298.5" y="72.9">own</text>
<text x="303.3" y="72.9">USB</text>
<text x="41.9" y="84.2">This</text>
<text x="41.9" y="86.2">Be</text>
<text x="45.4" y="86.2">careful</text>
<text x="46.8" y="84.2">is</text>
<text x="49.6" y="84.2">just</text>
<text x="54.3" y="84.2">a</text>
<text x="56.6" y="84.2">test</text>
<text x="61.4" y="84.2">PCB,</text>
<text x="67" y="84.2">so</text>
<text x="70.3" y="84.2">input</text>
<text x="76.3" y="84.2">protection</text>
<text x="87" y="84.2">is</text>
<text x="89.8" y="84.2">limited</text>
<text x="97.5" y="84.2">to</text>
<text x="100.6" y="84.2">non-existant.</text>
<text x="258.8" y="168">The</text>
<text x="263.2" y="168">&quot;usual&quot;</text>
<text x="271.4" y="168">way</text>
<text x="276.1" y="168">of</text>
<text x="279.1" y="168">daisy</text>
<text x="285.2" y="168">chaining</text>
<text x="294.4" y="168">is</text>
<text x="297.2" y="168">to</text>
<text x="300.2" y="168">connect</text>
<text x="258.8" y="170">DOUT0</text>
<text x="258.8" y="172.1">DOUT1</text>
<text x="275.2" y="170">DOUT6</text>
<text x="275.2" y="172.1">DOUT7</text>
<text x="258.8" y="174.1">but,</text>
<text x="263.6" y="174.1">it</text>
<text x="266.1" y="174.1">is</text>
<text x="268.9" y="174.1">swapped</text>
<text x="278.1" y="174.1">here</text>
<text x="283.4" y="174.1">to</text>
<text x="286.5" y="174.1">ease</text>
<text x="292" y="174.1">track</text>
<text x="297.9" y="174.1">routing</text>
<text x="341.6" y="225.8">Vf</text>
<text x="344.6" y="225.8">=</text>
<text x="347.4" y="225.8">1.85V</text>
<text x="375.9" y="225.8">Vf</text>
<text x="378.9" y="225.8">=</text>
<text x="381.6" y="225.8">1.85V</text>
</g>
<g font-size="1.8" fill="#a90000">
<text x="48.2" y="56.9">1</text>
<text x="48.2" y="59.4">2</text>
<text x="270.4" y="77.2">1</text>
<text x="270.4" y="79.8">2</text>
</g>
<g font-size="1.8" fill="#0f0f0f">
<text x="53" y="54.3">V_{IN}</text>
<text x="211.8" y="63.2">V_{REF}</text>
<text x="208.5" y="70.8">MCLK_1</text>
<text x="208.5" y="73.3">MCLK_2</text>
<text x="277.8" y="77.1">V_{IN}</text>
<text x="271.8" y="112.7">SPI1_~{CS1}</text>
<text x="271.8" y="117.8">SPI1_SCLK</text>
<text x="271.8" y="115.2">SPI1_~{CS2}</text>
<text x="233.7" y="124.1">DRDY</text>
<text x="271.8" y="120.3">SPI1_MOSI</text>
<text x="271.8" y="122.8">SPI1_MISO</text>
<text x="229.8" y="131.7">SPI1_SCLK</text>
<text x="230.9" y="129.2">SPI1_~{CS1}</text>
<text x="230" y="136.8">SPI1_MOSI</text>
<text x="230" y="134.3">SPI1_MISO</text>
<text x="271.8" y="133">DRDY</text>
<text x="182.9" y="139.4">V_{REF}</text>
<text x="231.4" y="143.2">MCLK_1</text>
<text x="229.8" y="197.8">SPI1_SCLK</text>
<text x="230.9" y="195.2">SPI1_~{CS2}</text>
<text x="230" y="202.9">SPI1_MOSI</text>
<text x="230" y="200.3">SPI1_MISO</text>
<text x="182.9" y="205.4">V_{REF}</text>
<text x="231.4" y="209.2">MCLK_2</text>
</g>
<g font-size="1.8" fill="#725600">
<text x="74.9" y="67.1">File:</text>
<text x="80.2" y="67.1">Power.kicad_sch</text>
<text x="193" y="86.1">File:</text>
<text x="198.3" y="86.1">ADCCommonParts.kicad_sch</text>
<text x="281.9" y="144.6">File:</text>
<text x="287.2" y="144.6">uController.kicad_sch</text>
<text x="193" y="150.9">File:</text>
<text x="198.3" y="150.9">ADC_AD7768.kicad_sch</text>
<text x="135.9" y="218.2">File:</text>
<text x="141.1" y="218.2">AnalogFrontEnd.kicad_sch</text>
<text x="193" y="216.9">File:</text>
<text x="198.3" y="216.9">ADC_AD7768.kicad_sch</text>
</g>
<text font-size="1.8" fill="#840084" x="61" y="73.3">6V</text>
<g font-size="1.8" fill="#000084">
<text x="221.4" y="183.7">~{START}</text>
<text x="217.4" y="186.3">~{SYNC_OUT}</text>
<text x="222" y="191.4">~{DRDY}</text>
</g>
</svg>
